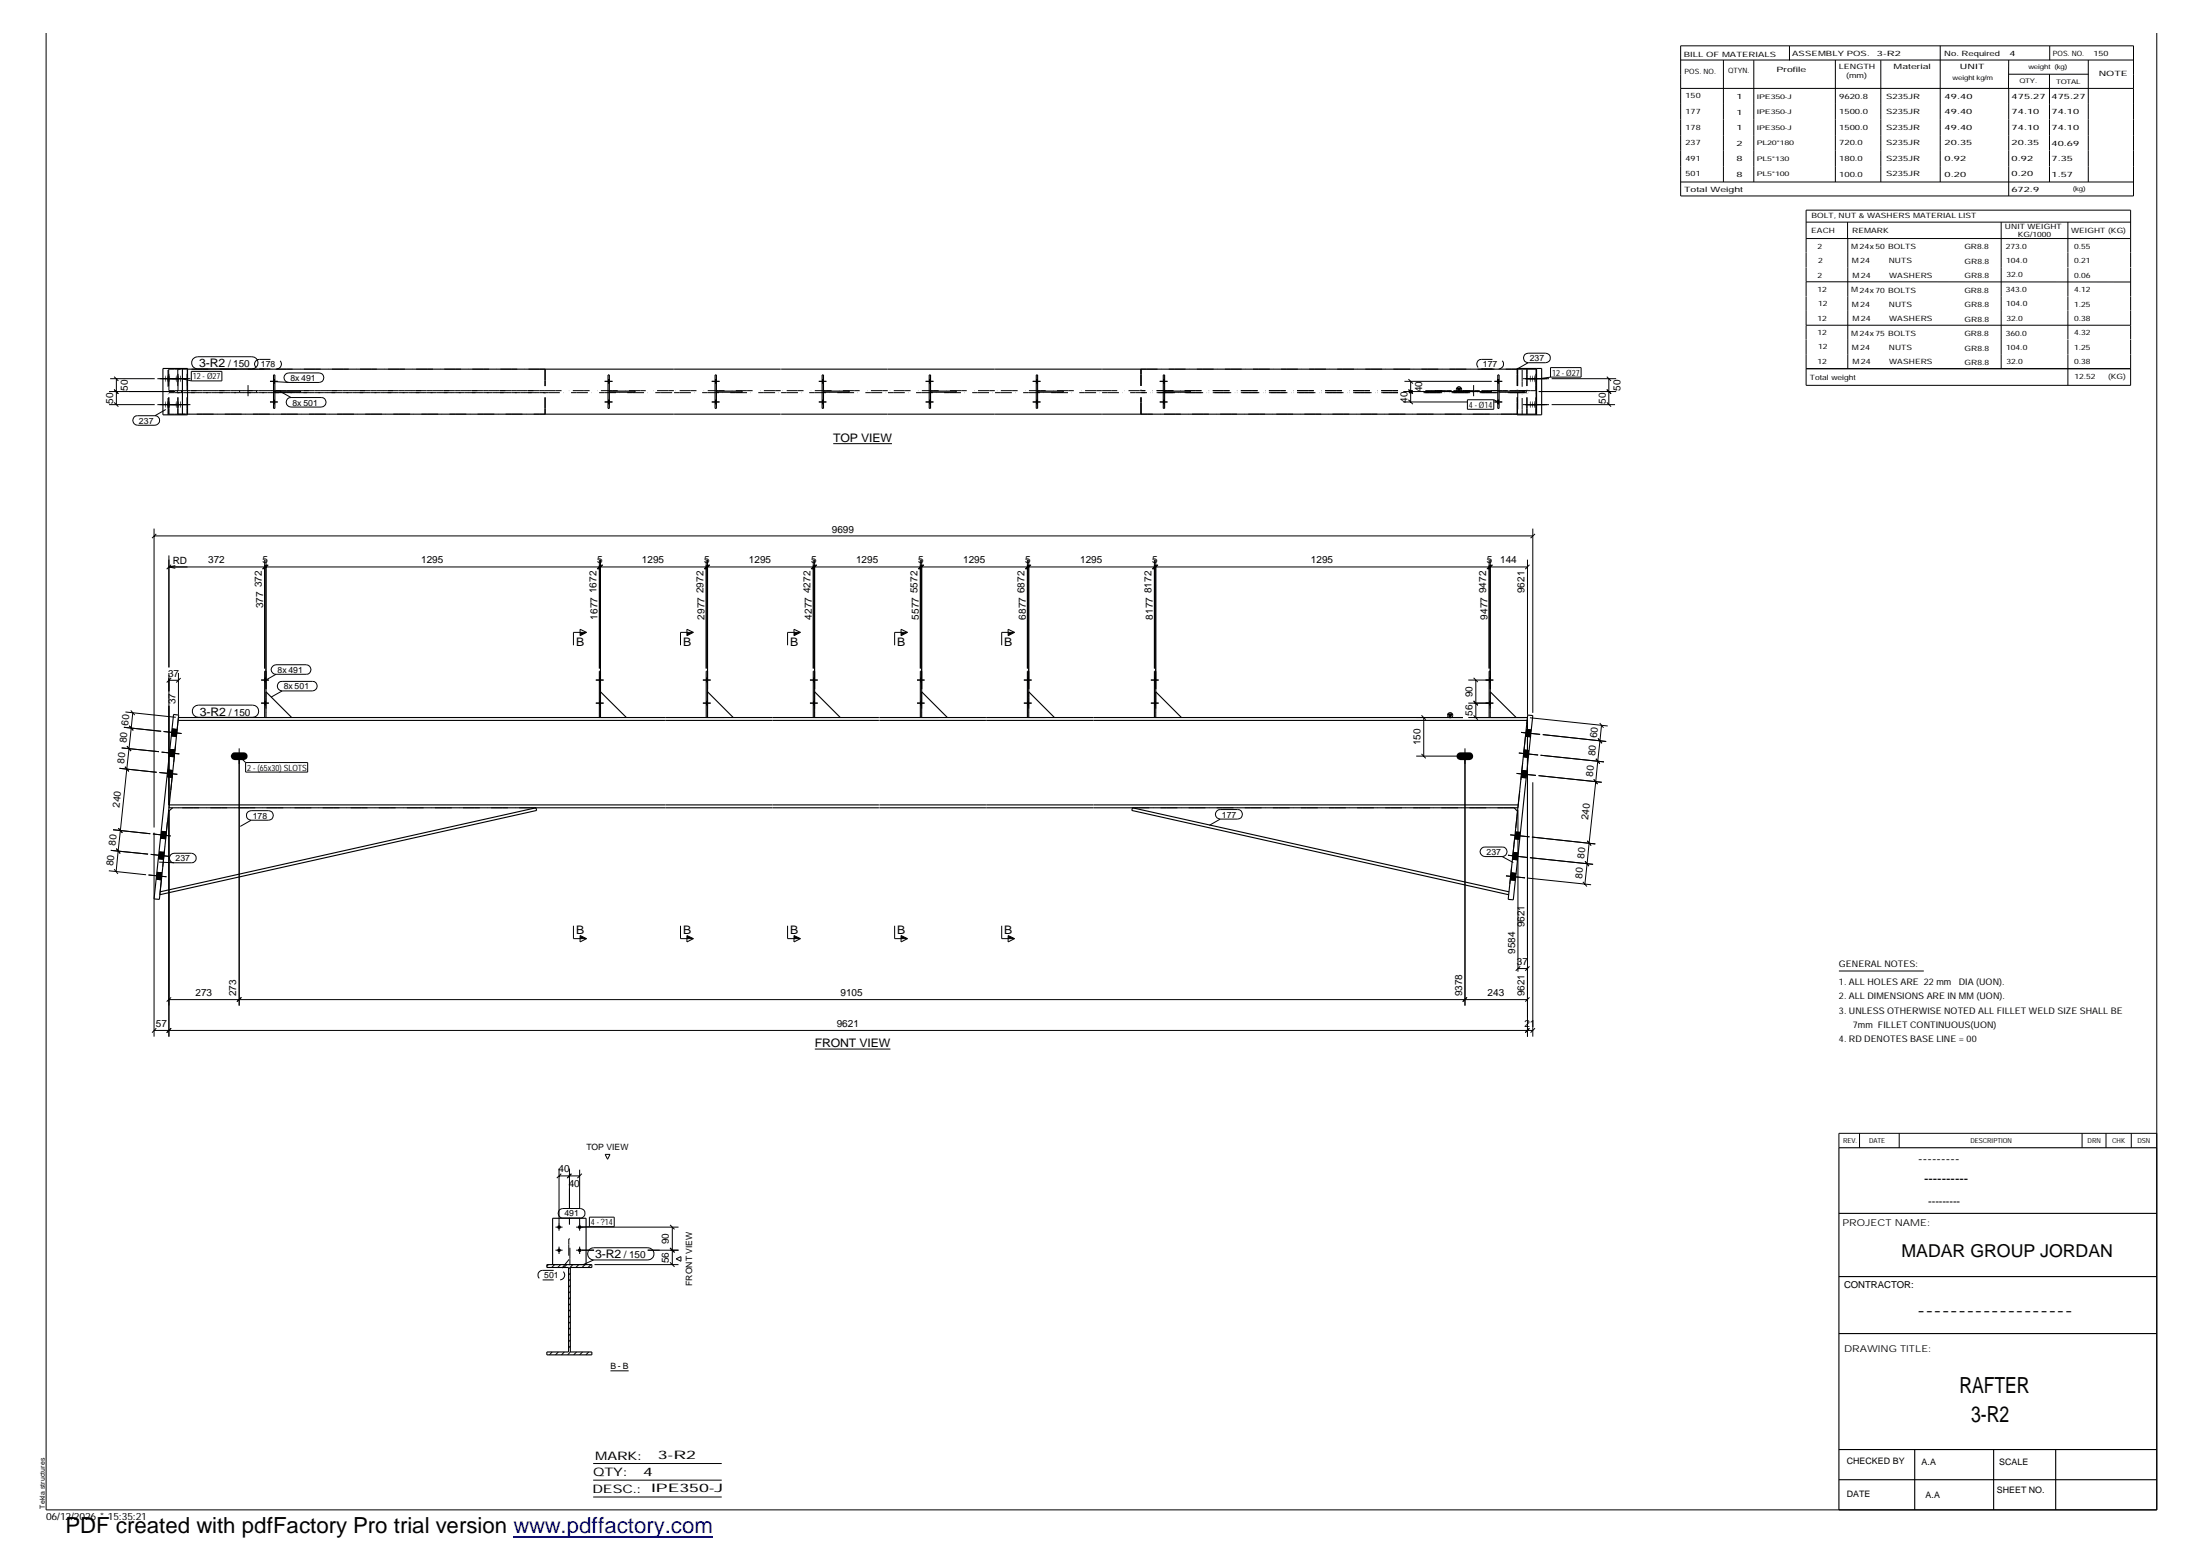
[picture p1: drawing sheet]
<svg xmlns="http://www.w3.org/2000/svg" width="420mm" height="297mm" viewBox="0 0 420 297" stroke-linecap="round" stroke-linejoin="round" font-family="sans-serif">
<g fill="none" stroke="#000" stroke-width=".19">
<path d="M321 8.7h86.5v28.7h-86.5zM321 11.5h86.5M321 16.9h86.5M329.1 11.5v23.2M334.9 11.5v23.2M341.8 8.8v2.7M350.5 11.5v23.2M359.2 11.5v23.2M370.5 8.7v26M383.6 11.5v5.4M383.6 14.2h15.3M383.6 16.9v20.5"/>
<path d="M391.4 14.2v20.5M391.5 8.8v2.7M398.8 11.5v23.2M411.9 6.3v281.9h-403.1v-281.9M321 34.7h86.5M344.9 45.5h62M344.9 42.4h62M344.9 53.8h62M352.8 42.4v3.1M352.9 45.5v24.9M382.2 42.4v28M394.9 42.4v8.6"/>
<path d="M394.9 51.1v13.7M406.9 51v-10.9h-62v33.5h62v-8.7M406.9 51.1v13.7M20.8 77.2h8.7M20.8 74.7h12.6M21 72.3h8.5M21.8 76.8l.8 .8M21.8 74.4l.8 .8M21.8 71.9l.8 .8M22.2 72.3v4.9M25.6 79.6l.6-.2h3.4a.91 .91 0 0 1 .9 .9 .91 .91 0 0 1-.9 .9h-3.4a.94 .94 0 0 1-.8-.6 .94 .94 0 0 1 .2-1zM30.1 77.2h6.3"/>
<path d="M30.1 72.3h6.3M31.7 78.2l-2.1 1.2M34.7 72.3l1.8 .4M36.5 70.9h5.9v1.8h-5.9zM36.8 68.6l.5-.4 .5-.1h10.3a1.16 1.16 0 0 1 1.2 1.2 1.16 1.16 0 0 1-1.2 1.1h-10.3a1.16 1.16 0 0 1-1-1.8zM51.6 72.8h1.4M51.6 76.7h1.4M52.2 72.5h.3M52.2 73.1h.3M52.2 76.4h.3M52.2 77.1h.3M52.3 72.8l2.9 .2"/>
<path d="M53.5 74.7l2.1 1.2M54.5 71.4l.7-.2h5.8a.91 .91 0 0 1 .8 .9 .91 .91 0 0 1-.8 .9h-5.8a.91 .91 0 0 1-.9-.6 .91 .91 0 0 1 .2-1zM54.9 76.1l.7-.2h5.7a.91 .91 0 0 1 1 .9 .91 .91 0 0 1-1 .9h-5.7a.93 .93 0 0 1-.9-.6 .93 .93 0 0 1 .2-1zM115.5 72.8h1.5M115.5 76.7h1.5M116.1 72.5h.3M116.1 73.1h.3M116.1 76.4h.3M116.1 77.1h.3M135.9 72.8h1.5M135.9 76.7h1.5M136.6 72.5h.2"/>
<path d="M136.6 73.1h.2M136.6 76.4h.2M136.6 77.1h.2M156.4 72.8h1.4M156.4 76.7h1.4M157 72.5h.3M157 73.1h.3M157 76.4h.3M157 77.1h.3M176.8 72.8h1.5M176.8 76.7h1.5M177.5 72.5h.2"/>
<path d="M177.5 73.1h.2M177.5 76.4h.2M177.5 77.1h.2M197.2 72.8h1.5M197.2 76.7h1.5M197.9 72.5h.3M197.9 73.1h.3M197.9 76.4h.3M197.9 77.1h.3M221.5 72.8h1.5M221.5 76.7h1.5M222.2 72.5h.2"/>
<path d="M222.2 73.1h.2M222.2 76.4h.2M222.2 77.1h.2M268 76.7h12.3M268 74.7h16.9M268.2 72.8h16.7M269 76.3l.8 .9M269 72.4l.8 .8M269 74.4l.8 .7M269.1 74.4l.7 .8M269.4 72.8v3.9M280.2 76.3h5.1v1.8h-5.1z"/>
<path d="M285.3 76.3l.8 .4M285.4 72.8h1.5M285.4 76.7h1.5M286 72.5h.3M286 73.1h.3M286 76.4h.3M286 77.1h.3M291.2 67.7l.6-.3h3.4a.91 .91 0 0 1 .9 .9 .91 .91 0 0 1-.9 .9h-3.4a.93 .93 0 0 1-.8-.5 .93 .93 0 0 1 .2-1zM291.3 77.2h4.5M291.3 72.3h4.5M291.8 69.2l-2 1.2M293.9 74.7h14.8"/>
<path d="M296.1 70.2h5.9v1.8h-5.9zM296.1 72l-2.1 .3M296.3 77.2h12.1M296.3 72.3h12.4M306.9 76.8l.8 .8M306.9 74.4l.8 .8M306.9 71.9l.8 .8M307.3 72.3v4.9M344.9 62.1h62M344.9 70.4h62M394.9 64.9v8.7M159.1 84.7h11.2"/>
<path d="M29.4 102.3h263.3M29.4 100.9v57.1M29.8 101.9l-.8 .8M32.3 106v21.4M32.3 108.2h259.4M32.3 108.2l1.2 .3M32.7 107.8l-.9 .9M33.5 108l-1.2 .2M50.5 106.8v20.8M50.8 106.8v24.8M51 107.8l-.9 .9M51.2 107.8l-.8 .9"/>
<path d="M114.5 106.8v20.8M114.7 106.8v24.8M114.8 107.9l-.8 .8M114.9 107.8l-.8 .8M115.1 107.8l-.8 .9 .8-.8M134.9 106.8v20.8M135.1 106.8v24.8M135.3 107.9l-.8 .8M135.3 107.8l-.8 .8M135.6 107.8l-.9 .9M155.3 106.8v20.8M155.6 106.8v24.8"/>
<path d="M155.7 107.8l-.8 .9M156 107.8l-.8 .9M175.8 106.8v20.8M176 106.8v24.8M176.2 107.8l-.9 .9M176.4 107.8l-.8 .9M196.2 106.8v20.8M196.5 106.8v24.8M196.6 107.8l-.8 .9M196.9 107.8l-.9 .9 .8-.8M220.5 106.8v20.8M220.7 106.8v24.8"/>
<path d="M220.9 107.8l-.9 .9M221.1 107.8l-.8 .9M284.4 106.8v20.8M284.6 106.8v24.8M284.8 107.8l-.8 .9M285 107.8l-.8 .9 .8-.8M291.7 106.8v29.7M292.1 107.8l-.8 .9M292.7 100.9v35.2M293.2 101.9l-.9 .8M23.7 138.8l7.1 .8M24 135.9l9.6 1"/>
<path d="M24.7 138.5l.7 .9-.7-.8M25 135.6l.7 .9M25.4 136l-3.2 30.4M31.2 139.6l3.5 .4M32.3 128.5v25.2M32.3 129.9h1.8M32.7 129.4l-.9 .9M32.9 139.1l.9 .2M34.1 128.5v8M34.5 129.4l-.8 .9M37.1 134.9l.8-.3h10.4a1.16 1.16 0 0 1 1.1 1.2 1.16 1.16 0 0 1-1.1 1.1h-10.4a1.15 1.15 0 0 1-1.1-.7 1.15 1.15 0 0 1 .3-1.3zM49.9 134.2h1.5"/>
<path d="M49.9 129.8h1.5M50.5 133.9h.3M50.5 134.6h.3M50.5 129.4h.3M50.5 130.2h.3M52.1 127.2l.6-.3h5.8a.91 .91 0 0 1 .9 .9 .91 .91 0 0 1-.9 .9h-5.8a.88 .88 0 0 1-.8-.5 .88 .88 0 0 1 .2-1zM52.7 128.7l-2.1 1.2M53.2 130.3l.7-.2h5.8a.91 .91 0 0 1 .9 .9 .91 .91 0 0 1-.9 .9h-5.8a.93 .93 0 0 1-.9-.6 .93 .93 0 0 1 .2-1zM53.9 131.9l-2.1 1.2M110.8 120.1l1.2 .6-1.2 .7zM112 120.7h-2.5v2.5M113.8 134.2h1.5"/>
<path d="M113.8 129.8h1.5M114.5 133.9h.2M114.5 134.6h.2M114.5 129.4h.2M114.5 130.2h.2M131.2 120.1l1.2 .6-1.2 .7zM132.4 120.7h-2.4v2.5M134.2 134.2h1.5M134.2 129.8h1.5M134.9 133.9h.2M134.9 134.6h.2M134.9 129.4h.2"/>
<path d="M134.9 130.2h.2M151.6 120.1l1.3 .6-1.3 .7zM152.9 120.7h-2.5v2.5M154.7 134.2h1.5M154.7 129.8h1.5M155.3 133.9h.3M155.3 134.6h.3M155.3 129.4h.3M155.3 130.2h.3M172.1 120.1l1.2 .6-1.2 .7zM173.3 120.7h-2.4v2.5M175.1 134.2h1.5"/>
<path d="M175.1 129.8h1.5M175.8 133.9h.2M175.8 134.6h.2M175.8 129.4h.2M175.8 130.2h.2M192.5 120.1l1.3 .6-1.3 .7zM193.8 120.7h-2.5v2.5M195.5 134.2h1.5M195.5 129.8h1.5M196.2 133.9h.3M196.2 134.6h.3M196.2 129.4h.3"/>
<path d="M196.2 130.2h.3M219.8 134.2h1.5M219.8 129.8h1.5M220.5 133.9h.2M220.5 134.6h.2M220.5 129.4h.2M220.5 130.2h.2M270.5 137h8.9M271.5 136.6l.8 .8M271.9 137v7.3M280.4 134.2h4.8M280.4 129.8h4.8"/>
<path d="M280.4 137h10.8M281.4 136.6l.8 .8M281.4 133.8l.8 .8M281.4 129.4l.8 .8M281.9 129.8v7.2M284.4 133.9h.2M284.4 134.6h.2M284.4 129.4h.2M284.4 130.2h.2M290.5 139.8l3.6 .4M291.5 139.3h.9M291.7 137.5v60.4"/>
<path d="M292.2 137l14.8 1.6M305.5 138l.7 .9M305.9 138.5l-3.2 30.3M21.6 158.4l7.1 .8M22.6 158.1l.8 .9M22.8 146.7l7.1 .7M23.2 142.8l7.2 .7M23.9 146.4l.7 .9M24.3 142.4l.7 1M29.2 159.2l3.4 .4M29.4 158.9v39M30.4 147.5l3.5 .3"/>
<path d="M30.8 158.7l1 .1M30.9 143.6l3.3 .3M31.9 148.3l1 .1M32 147l1 .1M32.3 154.7v43.2M32.3 144.4l1 .1M32.5 143.1l.9 .1M32.7 140.5l1 .1M44.2 144.3h3M45.7 142.9v49.1M45.7 144.3l1.2 1.3M46.9 145.6h11.9v1.8h-11.9z"/>
<path d="M47.3 155l.7-.2h3.3a.91 .91 0 0 1 .9 .9 .91 .91 0 0 1-.9 .9h-3.3a.91 .91 0 0 1-.9-.6 .91 .91 0 0 1 .2-1zM48 156.6l-2.1 1.2M232.4 154.8l.6-.3h3.3a.91 .91 0 0 1 1 1 .91 .91 0 0 1-1 .9h-3.3a.91 .91 0 0 1-.8-.6 .91 .91 0 0 1 .2-1zM233 156.4l-2 1.2M270.5 144.3h10.7M271.5 143.9l.8 .9M279.8 142.9v49.1M288.4 159.4l3.7 .4M289.4 158.8l1 .1M289.6 147.6l3.7 .4M289.9 154.7v30.8M290.1 143.7l3.7 .4"/>
<path d="M290.5 148.4l1 .1M290.6 147.1l1 .1M290.9 144.5l1 .1M291 143.2l1 .1M291.3 140.6l1 .1M292.6 159.8l12.1 1.3M292.7 149.3v48.6M293.8 148.1l12.1 1.2M294.2 144.2l12.1 1.2M294.6 140.2l12.1 1.3M304.4 148.8l.7 .9M304.8 144.9l.7 .9"/>
<path d="M305.2 141l.7 .9-.7-.9M20.8 166.2l7.1 .8M21.2 162.3l7.1 .8M21.8 165.9l.7 .9M22.2 162l.7 .9M28.4 167l3.4 .4M28.8 163.1l3.4 .4M29.8 167.8l1 .2M30 166.5l.9 .1M30.3 163.9l.9 .1M30.4 162.6l1 .1M30.4 164.6l2.8 .1"/>
<path d="M30.6 160l1 .1M32.6 163.2l.6-.3h3.4a.91 .91 0 0 1 .9 .9 .91 .91 0 0 1-.9 .9h-3.4a.91 .91 0 0 1-.8-.6 .91 .91 0 0 1 .2-.9zM109.5 176.7v2.5h2.5M110.8 178.6l1.2 .6-1.2 .6zM130 176.7v2.5h2.4M131.2 178.6l1.2 .6-1.2 .6zM150.4 176.7v2.5h2.5M151.6 178.6l1.3 .6-1.3 .6zM170.9 176.7v2.5h2.4M172.1 178.6l1.2 .6-1.2 .6zM191.3 176.7v2.5h2.5M192.5 178.6l1.3 .6-1.3 .6z"/>
<path d="M283 162l.6-.3h3.3a.91 .91 0 0 1 .9 .9 .91 .91 0 0 1-.9 .9h-3.3a.92 .92 0 0 1-.8-.6 .92 .92 0 0 1 .2-.9zM286.9 163.5l2.1 1.2M287.6 167.2l3.7 .4M288 163.3l3.7 .4M288.4 168h1M288.6 166.6l1 .1M288.8 164l1 .2M289 162.7l.9 .1M289.3 160.1l.9 .1M291.8 167.6l12.1 1.3M292.2 163.7l12 1.3M302.3 168.3l.8 .9"/>
<path d="M302.7 164.4l.7 .9M303.1 160.5l.8 .9M29.4 196.7h263.3M29.8 196.3l-.8 .8M32.3 190.8h259.4M32.7 196.3l-.9 .8M32.7 190.4l-.9 .8M46.1 190.4l-.8 .8M280.2 190.4l-.8 .8M289.9 184.9h1.8M290.3 184.5l-.8 .8M292.1 184.5l-.8 .8"/>
<path d="M292.1 196.3l-.8 .8 .8-.8M292.1 190.4l-.8 .8M293.2 196.3l-.9 .8M351.2 185.4h16.2M155.6 200.3h14.5M355.1 216.4v2.7M362.7 216.4v2.7M397.6 216.4v2.7M402.2 216.4v2.7M407 216.4v2.7M411.9 216.4h-60.7v2.7M106.1 238.7h1.3"/>
<path d="M106.1 234.3h1.3M106.8 223.1v11.8M106.8 238v1.4M106.8 224.5h3.9M106.8 231l.7-.3h3.3a.91 .91 0 0 1 .9 .9 .91 .91 0 0 1-.9 .9h-3.3a.93 .93 0 0 1-.8-.6 .93 .93 0 0 1 .1-.9zM107.2 224.1l-.9 .8M108.3 224.9h.1M108.8 223.1v7.6M108.8 232.5v1.3M109.1 224.1l-.8 .8M109.1 224.1l-.7 .7M110 238.7h3.5"/>
<path d="M110 234.3h19.6M110.7 223.3v7.4M110.7 232.5v2.4M110.7 238v1.4M111.1 224.1l-.8 .8M112.6 238.5l.8-.3h10.3a1.16 1.16 0 0 1 1.2 1.2 1.16 1.16 0 0 1-1.2 1.1h-10.3a1.16 1.16 0 0 1-1.1-.7 1.16 1.16 0 0 1 .3-1.3zM112.6 232.4h4.7v1.8h-4.7zM112.6 234.2l-1.9 .1M115.6 220.4h.9l-.5 .9zM123.7 238.7h5.9M128 238.2l.8 .9M128 233.8l.8 .9"/>
<path d="M128.4 234.3v7.1M104.7 241.4l-.3 .4M105.5 258.1l-.6 .5M105.9 241.4l-.5 .6M106.6 258.1l-.5 .5M107.1 241.4l-.6 .6M107.8 258.1l-.6 .5M108.2 241.4l-.5 .6M108.9 258.1l-.5 .5M108.9 256.9l-.3 .4M108.9 255.8l-.3 .3M108.9 254.7l-.3 .3"/>
<path d="M108.9 253.5l-.3 .3M108.9 252.3l-.3 .4M108.9 251.2l-.3 .3M108.9 250l-.3 .3M108.9 248.9l-.3 .3M108.9 247.7l-.3 .4M108.9 246.5l-.3 .4M108.9 245.4l-.3 .3M108.9 244.2l-.3 .3M108.9 243.1l-.3 .3M109.4 241.4l-.8 .9M110.1 258.1l-.5 .5"/>
<path d="M110.5 241.4l-.5 .6M111.3 258.1l-.6 .5M111.7 241.4l-.5 .6M112.4 258.1l-.5 .5M112.9 241.4l-.6 .6M113.4 240.5l-2.1 1M113.5 241.4h16.1M128 241l.8 .8M129.1 240.3l.9-.4v.9zM113.3 279.4h24.5M116.6 261.7h3.5M113.3 282.6h24.5"/>
<path d="M113.3 285.8h24.5"/>
</g>
<g fill="#000">
<path d="M278.3 74.1h.7l-.4 .6zM110.8 120.7h1.2l-1.2 .7zM131.2 120.7h1.2l-1.2 .7zM151.6 120.7h1.3l-1.3 .7zM172.1 120.7h1.2l-1.2 .7zM192.5 120.7h1.3l-1.3 .7zM276.6 136.3h.7l-.4 .7zM110.8 178.6l1.2 .6h-1.2zM131.2 178.6l1.2 .6h-1.2zM151.6 178.6l1.3 .6h-1.3zM172.1 178.6l1.2 .6h-1.2zM192.5 178.6l1.3 .6h-1.3z"/>
<path d="M31.6 71.7v1.3z" fill-rule="evenodd"/>
<path d="M31.6 76.6v1.3z" fill-rule="evenodd"/>
<path d="M32 71.7l.1 .3-.1 1z" fill-rule="evenodd"/>
<path d="M32 76.6l.1 .4-.1 .9z" fill-rule="evenodd"/>
<path d="M32.4 71.7v1.3z" fill-rule="evenodd"/>
<path d="M32.4 76.6v1.3z" fill-rule="evenodd"/>
<path d="M33.6 71.7l.1 .3v1z" fill-rule="evenodd"/>
<path d="M33.6 76.6l.1 .4v.9z" fill-rule="evenodd"/>
<path d="M34 71.7l.1 1.3z" fill-rule="evenodd"/>
<path d="M34 76.6l.1 1.3z" fill-rule="evenodd"/>
<path d="M34.5 71.7v1.3z" fill-rule="evenodd"/>
<path d="M34.5 76.6v1.3z" fill-rule="evenodd"/>
<path d="M52.2 72.5h.3v.6h-.3z" fill-rule="evenodd"/>
<path d="M52.2 72.5h.3v.6h-.3z" fill-rule="evenodd"/>
<path d="M52.2 76.4h.3v.7h-.3z" fill-rule="evenodd"/>
<path d="M52.2 76.4h.3v.7h-.3z" fill-rule="evenodd"/>
<path d="M116.1 72.5h.3v.6h-.3z" fill-rule="evenodd"/>
<path d="M116.1 72.5h.3v.6h-.3z" fill-rule="evenodd"/>
<path d="M116.1 76.4h.3v.7h-.3z" fill-rule="evenodd"/>
<path d="M116.1 76.4h.3v.7h-.3z" fill-rule="evenodd"/>
<path d="M136.6 72.5h.2v.6h-.2z" fill-rule="evenodd"/>
<path d="M136.6 72.5h.2v.6h-.2z" fill-rule="evenodd"/>
<path d="M136.6 76.4h.2v.7h-.2z" fill-rule="evenodd"/>
<path d="M136.6 76.4h.2v.7h-.2z" fill-rule="evenodd"/>
<path d="M157 72.5h.3v.6h-.3z" fill-rule="evenodd"/>
<path d="M157 72.5h.3v.6h-.3z" fill-rule="evenodd"/>
<path d="M157 76.4h.3v.7h-.3z" fill-rule="evenodd"/>
<path d="M157 76.4h.3v.7h-.3z" fill-rule="evenodd"/>
<path d="M177.5 72.5h.2v.6h-.2z" fill-rule="evenodd"/>
<path d="M177.5 72.5h.2v.6h-.2z" fill-rule="evenodd"/>
<path d="M177.5 76.4h.2v.7h-.2z" fill-rule="evenodd"/>
<path d="M177.5 76.4h.2v.7h-.2z" fill-rule="evenodd"/>
<path d="M197.9 72.5h.3v.6h-.3z" fill-rule="evenodd"/>
<path d="M197.9 72.5h.3v.6h-.3z" fill-rule="evenodd"/>
<path d="M197.9 76.4h.3v.7h-.3z" fill-rule="evenodd"/>
<path d="M197.9 76.4h.3v.7h-.3z" fill-rule="evenodd"/>
<path d="M222.2 72.5h.2v.6h-.2z" fill-rule="evenodd"/>
<path d="M222.2 72.5h.2v.6h-.2z" fill-rule="evenodd"/>
<path d="M222.2 76.4h.2v.7h-.2z" fill-rule="evenodd"/>
<path d="M222.2 76.4h.2v.7h-.2z" fill-rule="evenodd"/>
<path d="M286 72.5h.3v.6h-.3z" fill-rule="evenodd"/>
<path d="M286 72.5h.3v.6h-.3z" fill-rule="evenodd"/>
<path d="M286 76.4h.3v.7h-.3z" fill-rule="evenodd"/>
<path d="M286 76.4h.3v.7h-.3z" fill-rule="evenodd"/>
<path d="M292.2 76.6l.1 1.3z" fill-rule="evenodd"/>
<path d="M292.2 71.7l.1 1.3z" fill-rule="evenodd"/>
<path d="M292.7 76.6v1.3z" fill-rule="evenodd"/>
<path d="M292.7 71.7v1.3z" fill-rule="evenodd"/>
<path d="M293 76.6l.2 .4-.1 .9z" fill-rule="evenodd"/>
<path d="M293 71.7l.2 .3-.1 1z" fill-rule="evenodd"/>
<path d="M50.5 133.9h.3v.7h-.3z" fill-rule="evenodd"/>
<path d="M50.5 129.4h.3v.8h-.3z" fill-rule="evenodd"/>
<path d="M50.5 133.9h.3v.7h-.3z" fill-rule="evenodd"/>
<path d="M50.5 129.4h.3v.8h-.3z" fill-rule="evenodd"/>
<path d="M114.5 133.9h.2v.7h-.2z" fill-rule="evenodd"/>
<path d="M114.5 129.4h.2v.8h-.2z" fill-rule="evenodd"/>
<path d="M114.5 133.9h.2v.7h-.2z" fill-rule="evenodd"/>
<path d="M114.5 129.4h.2v.8h-.2z" fill-rule="evenodd"/>
<path d="M134.9 133.9h.2v.7h-.2z" fill-rule="evenodd"/>
<path d="M134.9 129.4h.2v.8h-.2z" fill-rule="evenodd"/>
<path d="M134.9 133.9h.2v.7h-.2z" fill-rule="evenodd"/>
<path d="M134.9 129.4h.2v.8h-.2z" fill-rule="evenodd"/>
<path d="M155.3 133.9h.3v.7h-.3z" fill-rule="evenodd"/>
<path d="M155.3 129.4h.3v.8h-.3z" fill-rule="evenodd"/>
<path d="M155.3 133.9h.3v.7h-.3z" fill-rule="evenodd"/>
<path d="M155.3 129.4h.3v.8h-.3z" fill-rule="evenodd"/>
<path d="M175.8 133.9h.2v.7h-.2z" fill-rule="evenodd"/>
<path d="M175.8 129.4h.2v.8h-.2z" fill-rule="evenodd"/>
<path d="M175.8 133.9h.2v.7h-.2z" fill-rule="evenodd"/>
<path d="M175.8 129.4h.2v.8h-.2z" fill-rule="evenodd"/>
<path d="M196.2 133.9h.3v.7h-.3z" fill-rule="evenodd"/>
<path d="M196.2 129.4h.3v.8h-.3z" fill-rule="evenodd"/>
<path d="M196.2 133.9h.3v.7h-.3z" fill-rule="evenodd"/>
<path d="M196.2 129.4h.3v.8h-.3z" fill-rule="evenodd"/>
<path d="M220.5 133.9h.2v.7h-.2z" fill-rule="evenodd"/>
<path d="M220.5 129.4h.2v.8h-.2z" fill-rule="evenodd"/>
<path d="M220.5 133.9h.2v.7h-.2z" fill-rule="evenodd"/>
<path d="M220.5 129.4h.2v.8h-.2z" fill-rule="evenodd"/>
<path d="M284.4 133.9h.2v.7h-.2z" fill-rule="evenodd"/>
<path d="M284.4 129.4h.2v.8h-.2z" fill-rule="evenodd"/>
<path d="M284.4 133.9h.2v.7h-.2z" fill-rule="evenodd"/>
<path d="M284.4 129.4h.2v.8h-.2z" fill-rule="evenodd"/>
<path d="M32 147l1 .1-.1 1.3-1-.1z" fill-rule="evenodd"/>
<path d="M32 147l1 .1-.1 1.3-1-.1z" fill-rule="evenodd"/>
<path d="M32.5 143.1l.9 .1-.1 1.3-1-.1z" fill-rule="evenodd"/>
<path d="M32.5 143.1l.9 .1-.1 1.3-1-.1z" fill-rule="evenodd"/>
<path d="M32.9 139.1l.9 .2-.1 1.3-1-.1z" fill-rule="evenodd"/>
<path d="M32.9 139.1l.9 .2-.1 1.3-1-.1z" fill-rule="evenodd"/>
<path d="M44.3 143.8l.5-.2h1.8a.74 .74 0 0 1 .7 .8 .74 .74 0 0 1-.7 .7h-1.8a.74 .74 0 0 1-.6-.5 .74 .74 0 0 1 .1-.8z" fill-rule="evenodd"/>
<path d="M278.4 143.8l.5-.2h1.7a.74 .74 0 0 1 .7 .8 .74 .74 0 0 1-.7 .7h-1.7a.74 .74 0 0 1-.7-.5 .74 .74 0 0 1 .2-.8z" fill-rule="evenodd"/>
<path d="M290.6 147.1l1 .1-.1 1.3-1-.1z" fill-rule="evenodd"/>
<path d="M290.6 147.1l1 .1-.1 1.3-1-.1z" fill-rule="evenodd"/>
<path d="M291 143.2l1 .1-.1 1.3-1-.1z" fill-rule="evenodd"/>
<path d="M291 143.2l1 .1-.1 1.3-1-.1z" fill-rule="evenodd"/>
<path d="M291.5 139.3h.9l-.1 1.4-1-.1z" fill-rule="evenodd"/>
<path d="M291.5 139.3h.9l-.1 1.4-1-.1z" fill-rule="evenodd"/>
<path d="M30 166.5l.9 .1-.1 1.4-1-.2z" fill-rule="evenodd"/>
<path d="M30 166.5l.9 .1-.1 1.4-1-.2z" fill-rule="evenodd"/>
<path d="M30.4 162.6l1 .1-.2 1.3-.9-.1z" fill-rule="evenodd"/>
<path d="M30.4 162.6l1 .1-.2 1.3-.9-.1z" fill-rule="evenodd"/>
<path d="M30.8 158.7l1 .1-.2 1.3-1-.1z" fill-rule="evenodd"/>
<path d="M30.8 158.7l1 .1-.2 1.3-1-.1z" fill-rule="evenodd"/>
<path d="M288.6 166.6l1 .1-.2 1.3h-1z" fill-rule="evenodd"/>
<path d="M288.6 166.6l1 .1-.2 1.3h-1z" fill-rule="evenodd"/>
<path d="M289 162.7l.9 .1-.1 1.4-1-.2z" fill-rule="evenodd"/>
<path d="M289 162.7l.9 .1-.1 1.4-1-.2z" fill-rule="evenodd"/>
<path d="M289.4 158.8l1 .1-.2 1.3-.9-.1z" fill-rule="evenodd"/>
<path d="M289.4 158.8l1 .1-.2 1.3-.9-.1z" fill-rule="evenodd"/>
<circle cx="106.8" cy="234.3" r=".36"/>
<circle cx="106.8" cy="238.7" r=".34"/>
<circle cx="110.7" cy="234.3" r=".36"/>
<circle cx="110.7" cy="238.7" r=".34"/>
</g>
<g fill="none" stroke="#000" stroke-width=".21">
<path d="M31.1 70.3h4.7v8.9h-4.7zM34.8 70.3v8.9M35.8 79.1h113.3M35.8 70.5h113.3M52.2 71.6h.3v6.4h-.3zM52.5 74.7h4.9v.2h-4.9M116.1 71.6h.3v6.4h-.3zM116.4 74.7h4.9v.2h-4.9M136.6 71.6h.2v6.4h-.2zM136.8 74.7h4.9v.2h-4.9M149.2 70.5h144.2v8.6h-144.2M157 71.6h.3v6.4h-.3z"/>
<path d="M157.3 74.7h4.9v.2h-4.9M177.5 71.6h.2v6.4h-.2zM177.7 74.7h4.9v.2h-4.9M197.9 71.6h.3v6.4h-.3zM198.2 74.7h4.9v.2h-4.9M222.2 71.6h.2v6.4h-.2zM222.4 74.7h4.9v.2h-4.9M278.3 74.1h.7l-.4 .6zM286 71.6h.3v6.4h-.3zM286.3 74.7h4.9v.2h-4.9M289.7 70.5v-.2h4.7v8.9h-4.7v-.1M293.5 70.3v8.9"/>
<path d="M33.1 136.4l1 .1-3.7 35.2-1-.1zM34 137.5h133.9M34.1 137h133.8M50.5 137v-8.9h.3v8.9M50.8 132.1l4.9 4.9M114.5 137v-8.9h.2v8.9M114.7 132.1l4.9 4.9M134.9 137v-8.9h.2v8.9M135.1 132.1l4.9 4.9M155.3 137v-8.9h.3v8.9M155.6 132.1l4.9 4.9M167.9 137h111.5"/>
<path d="M167.9 137.5h123.7M175.8 137v-8.9h.2v8.9M176 132.1l4.9 4.9M196.2 137v-8.9h.3v8.9M196.5 132.1l4.9 4.9M220.5 137v-8.9h.2v8.9M220.7 132.1l4.9 4.9M276.6 136.3h.7l-.4 .7zM281.5 137h10.2M284.4 137v-8.9h.2v8.9M284.6 132.1l5 4.9M291.8 136.5l.9 .1-3.7 35.2-1-.1z"/>
<path d="M32.3 154.2h135.6M32.3 153.7h135.6M33 154.2l-.8 .7M167.9 154.2h122M167.9 153.7h122M289.2 154.2l.6 .7M30.6 170.3l71.8-16.1 .1 .5-72 16.1M288.2 170.3l-71.9-16.1-.1 .5 71.9 16.1M351.2 219.1h60.7v69.1h-60.7zM351.2 231.6h60.7M104.4 241.4h8.6v.6h-4.1v16.1h4.1v.5h-8.6v-.5h4.2v-16.1h-4.2zM105.5 241.4v-8.8h6.4v8.8"/>
<path d="M351.2 254.6h60.7M351.2 243.7h60.7M351.2 276.7h60.7M365.7 276.7v11.5M380.7 276.7v11.5M392.6 276.7v11.5M351.2 282.5h60.7"/>
<circle cx="278.6" cy="74.3" r=".49"/>
<circle cx="277" cy="136.5" r=".48"/>
</g>
<g fill="none" stroke="#000" stroke-width=".19" stroke-dasharray="1.1 0 2.1 .7 0 1.4" stroke-linecap="butt">
<path d="M32.1 79.2v-8.9M32.2 79.1h71.9M32.2 79.1v-8.6M32.3 74.6v-4.1M32.3 79.1v-4.1M33.9 74.6v.4M34 79.1v-8.6M34 79.1v-4.1M34 75h94.7M34 74.6v-4.1M34.7 75v-.4M35.7 79.1v-4.1"/>
<path d="M35.7 74.6v-4.1M35.8 79.1v-8.6M35.8 79.1h-1.8M35.8 70.5h-1.8M52.5 74.9v-.2M104.1 79.1v-8.6M104.1 74.6h-71.8M104.1 75h-71.8M104.1 70.5h-71.9M116.4 74.9v-.2M128.7 74.6h-94.7M128.7 75h20.4"/>
<path d="M136.8 74.9v-.2M149.1 74.6h-20.4M149.2 75h20.3M157.3 74.9v-.2M169.5 74.6h-20.3M169.6 75h20.4M177.7 74.9v-.2M190 74.6h-20.4M190 75h20.4M198.2 74.9v-.2M210.4 74.6h-20.4M210.5 75h56.5"/>
<path d="M217.8 70.5h72.1M217.8 70.5v8.6M218 70.5v8.6M222.4 74.9v-.2M267 74.6h-56.5M267 74.6h-49M267 75h-49M269.1 75h.7M269.8 74.6h-.7M269.8 75h-.7M271.9 75h21.4M286.3 74.9v-.2"/>
<path d="M289.7 70.5v8.6M289.8 79.1v-8.6M289.9 75v4.1M289.9 79.1h-72.1M289.9 70.5v4.1M290.7 79.2v-8.9M290.9 74.6v.4M291.5 74.6h-19.6M291.5 75h-19.6M291.5 75v-.4M291.6 79.1v-8.6M291.6 79.1v-4.1"/>
<path d="M291.6 70.5v4.1M293.3 74.6h-21.4M293.3 79.1v-4.1M293.3 74.6v-4.1M34.1 137l-1.8 17.2M50.8 137h4.9M50.8 132.1v4.9M50.8 137h-.3M114.7 137h4.9M114.7 132.1v4.9M114.7 137h-.2M135.1 137h4.9"/>
<path d="M135.1 132.1v4.9M135.1 137h-.2M155.6 137h4.9M155.6 132.1v4.9M155.6 137h-.3M176 137h4.9M176 132.1v4.9M176 137h-.2M196.5 137h4.9M196.5 132.1v4.9M196.5 137h-.3M220.7 137h4.9"/>
<path d="M220.7 132.1v4.9M220.7 137h-.2M284.4 137h.2M284.6 137h5M284.6 132.1v4.9M102.4 154.2h-69.4M216.3 154.2h72.9M289.8 154.9l-1.7 15.9M289.9 154.2l1.8-17.2M30.5 170.8l1.7-15.9M108.6 236.5v4.9M108.8 236.5h-.2"/>
<path d="M108.6 241.4h.2M108.8 241.4v-4.9M111.9 241.4h-6.4"/>
</g>
<g fill="none" stroke="#000" stroke-width=".19" stroke-dasharray="2.1 2.1" stroke-linecap="butt">
<path d="M45.8 74.6v.4M47.4 73.5v2.5M49 74.6v.4M49.5 70.4h3.3M49.5 68.6h3.3M49.5 68.6a.91 .91 0 0 0-.9 .9 .91 .91 0 0 0 .9 .9M52.8 70.4a.91 .91 0 0 0 1-.9 .91 .91 0 0 0-1-.9M279.9 74.6v.4M281.4 73.5v2.5M282.9 70.4h3.4M282.9 68.6h3.4M282.9 68.6a.91 .91 0 0 0-.9 .9 .91 .91 0 0 0 .9 .9"/>
<path d="M283 74.6v.4M286.3 70.4a.91 .91 0 0 0 .8-.9 .91 .91 0 0 0-.8-.9M292.9 77.2h-3.6M292.9 72.3h-3.6M293.4 77.2h-3.7M293.4 72.3h-3.7M293.8 77.2h-3.7M293.8 72.3h-3.7M103.6 244.3h3.4M103.6 242.5h3.4M103.6 242.5a.91 .91 0 0 0-.9 .9 .91 .91 0 0 0 .9 .9M107 244.3a.91 .91 0 0 0 .9-.9 .91 .91 0 0 0-.9-.9"/>
<path d="M108.7 240.4l-1.7 2.1"/>
</g>
<path d="M98 293.3h38.2" fill="none" stroke="#00f" stroke-width=".3"/>
<g font-size="4.2">
<text x="374.2" y="265.9">RAFTER</text>
<text x="376.5" y="271.4">3-R2</text>
<text x="12.5" y="292.7">PDF created with pdfFactory Pro trial version www.pdffactory.com</text>
</g>
<text font-size="3.4" x="363.1" y="239.9">MADAR GROUP JORDAN</text>
<g font-size="2.5">
<text x="366.3" y="222.1">---------</text>
<text x="367.5" y="225.9">----------</text>
<text x="366.1" y="250.9">-------------------</text>
</g>
<g font-size="2.2">
<text x="38.1" y="70.1">3-R2</text>
<text x="159.1" y="84.3">TOP VIEW</text>
<text x="110" y="123.3">B</text>
<text x="130.5" y="123.3">B</text>
<text x="150.9" y="123.3">B</text>
<text x="171.4" y="123.3">B</text>
<text x="191.8" y="123.3">B</text>
<text x="38.2" y="136.6">3-R2</text>
<text x="110" y="178.3">B</text>
<text x="130.5" y="178.3">B</text>
<text x="150.9" y="178.3">B</text>
<text x="171.4" y="178.3">B</text>
<text x="191.8" y="178.3">B</text>
<text x="155.6" y="199.9">FRONT VIEW</text>
<text x="113.7" y="240.2">3-R2</text>
<text x="113.3" y="281.8">QTY:</text>
<text x="113.7" y="278.6">MARK:</text>
<text x="122.9" y="281.8">4</text>
<text x="125.6" y="278.6">3-R2</text>
<text x="113.2" y="285">DESC.:</text>
<text x="124.3" y="284.9">IPE350-J</text>
</g>
<text font-size="2.1" x="368.3" y="230.1">---------</text>
<g font-size="1.9">
<text x="43.6" y="70.1">/ 150</text>
<text x="21.6" y="77.1" transform="rotate(-90 21.6 77.1)">50</text>
<text x="24.4" y="74.6" transform="rotate(-90 24.4 74.6)">50</text>
<text x="268.8" y="76.9" transform="rotate(-90 268.8 76.9)">40</text>
<text x="271.6" y="74.9" transform="rotate(-90 271.6 74.9)">40</text>
<text x="306.7" y="77.1" transform="rotate(-90 306.7 77.1)">50</text>
<text x="309.5" y="74.6" transform="rotate(-90 309.5 74.6)">50</text>
<text x="158.9" y="101.7">9699</text>
<text x="33" y="107.6">RD</text>
<text x="39.8" y="107.6">372</text>
<text x="50.1" y="107.6">5</text>
<text x="80.4" y="107.6">1295</text>
<text x="114" y="107.6">5</text>
<text x="122.6" y="107.6">1295</text>
<text x="134.5" y="107.6">5</text>
<text x="143" y="107.6">1295</text>
<text x="154.9" y="107.6">5</text>
<text x="163.5" y="107.6">1295</text>
<text x="175.3" y="107.6">5</text>
<text x="183.9" y="107.6">1295</text>
<text x="195.8" y="107.6">5</text>
<text x="206.3" y="107.6">1295</text>
<text x="220" y="107.6">5</text>
<text x="250.4" y="107.6">1295</text>
<text x="284" y="107.6">5</text>
<text x="286.5" y="107.6">144</text>
<text x="50" y="112.1" transform="rotate(-90 50 112.1)">372</text>
<text x="113.9" y="113.2" transform="rotate(-90 113.9 113.2)">1672</text>
<text x="134.3" y="113.2" transform="rotate(-90 134.3 113.2)">2972</text>
<text x="154.8" y="113.2" transform="rotate(-90 154.8 113.2)">4272</text>
<text x="175.2" y="113.2" transform="rotate(-90 175.2 113.2)">5572</text>
<text x="195.7" y="113.2" transform="rotate(-90 195.7 113.2)">6872</text>
<text x="219.9" y="113.2" transform="rotate(-90 219.9 113.2)">8172</text>
<text x="283.8" y="113.2" transform="rotate(-90 283.8 113.2)">9472</text>
<text x="291.2" y="113.2" transform="rotate(-90 291.2 113.2)">9621</text>
<text x="50.2" y="116.1" transform="rotate(-90 50.2 116.1)">377</text>
<text x="114.1" y="118.3" transform="rotate(-90 114.1 118.3)">1677</text>
<text x="134.6" y="118.3" transform="rotate(-90 134.6 118.3)">2977</text>
<text x="155" y="118.3" transform="rotate(-90 155 118.3)">4277</text>
<text x="175.5" y="118.3" transform="rotate(-90 175.5 118.3)">5577</text>
<text x="195.9" y="118.3" transform="rotate(-90 195.9 118.3)">6877</text>
<text x="220.2" y="118.3" transform="rotate(-90 220.2 118.3)">8177</text>
<text x="284.1" y="118.3" transform="rotate(-90 284.1 118.3)">9477</text>
<text x="32.1" y="129.2">37</text>
<text x="33.5" y="134.4" transform="rotate(-90 33.5 134.4)">37</text>
<text x="43.7" y="136.6">/ 150</text>
<text x="281.2" y="136.7" transform="rotate(-90 281.2 136.7)">56</text>
<text x="281.2" y="133.1" transform="rotate(-90 281.2 133.1)">90</text>
<text x="24.1" y="141.9" transform="rotate(-84 24.1 141.9)">80</text>
<text x="24.5" y="138.5" transform="rotate(-84 24.5 138.5)">60</text>
<text x="271.3" y="142.3" transform="rotate(-90 271.3 142.3)">150</text>
<text x="305" y="140.9" transform="rotate(-84 305 140.9)">60</text>
<text x="23.7" y="145.8" transform="rotate(-84 23.7 145.8)">80</text>
<text x="304.2" y="148.2" transform="rotate(-84 304.2 148.2)">80</text>
<text x="304.6" y="144.3" transform="rotate(-84 304.6 144.3)">80</text>
<text x="22.8" y="154.2" transform="rotate(-84 22.8 154.2)">240</text>
<text x="22.1" y="161.5" transform="rotate(-84 22.1 161.5)">80</text>
<text x="303.3" y="156.6" transform="rotate(-84 303.3 156.6)">240</text>
<text x="21.6" y="165.4" transform="rotate(-84 21.6 165.4)">80</text>
<text x="302.1" y="167.8" transform="rotate(-84 302.1 167.8)">80</text>
<text x="302.6" y="163.9" transform="rotate(-84 302.6 163.9)">80</text>
<text x="291.2" y="177" transform="rotate(-90 291.2 177)">9621</text>
<text x="289.3" y="182.1" transform="rotate(-90 289.3 182.1)">9584</text>
<text x="289.7" y="184.3">37</text>
<text x="37.3" y="190.1">273</text>
<text x="45.1" y="190.2" transform="rotate(-90 45.1 190.2)">273</text>
<text x="160.5" y="190.1">9105</text>
<text x="279.2" y="190.2" transform="rotate(-90 279.2 190.2)">9378</text>
<text x="284.1" y="190.1">243</text>
<text x="291.2" y="190.2" transform="rotate(-90 291.2 190.2)">9621</text>
<text x="29.8" y="196">57</text>
<text x="159.8" y="196">9621</text>
<text x="291.1" y="196">21</text>
<text x="106.7" y="223.8">40</text>
<text x="108.6" y="226.6">40</text>
<text x="127.8" y="237.6" transform="rotate(-90 127.8 237.6)">90</text>
<text x="119.2" y="240.2">/ 150</text>
<text x="127.8" y="241.2" transform="rotate(-90 127.8 241.2)">56</text>
<text x="8.8" y="290.2">06/12/2026 * 15:35:21</text>
</g>
<g font-size="1.8">
<text x="351.9" y="234.1">PROJECT NAME:</text>
<text x="352.2" y="245.8">CONTRACTOR:</text>
<text x="352.2" y="258.1">DRAWING TITLE:</text>
</g>
<g font-size="1.7">
<text x="49.8" y="70.1">178</text>
<text x="283.2" y="70.1">177</text>
<text x="292.1" y="68.9">237</text>
<text x="296.4" y="71.7">12 - Ø27</text>
<text x="36.8" y="72.4">12 - Ø27</text>
<text x="55.5" y="72.7">8x 491</text>
<text x="55.8" y="77.4">8x 501</text>
<text x="280.5" y="77.8">4 - Ø14</text>
<text x="26.5" y="80.9">237</text>
<text x="53" y="128.4">8x 491</text>
<text x="54.2" y="131.6">8x 501</text>
<text x="47.2" y="147.1">2 - (65x30) SLOTS</text>
<text x="48.3" y="156.3">178</text>
<text x="233.3" y="156.1">177</text>
<text x="33.5" y="164.4">237</text>
<text x="283.9" y="163.2">237</text>
<text x="351.2" y="184.6">GENERAL NOTES:</text>
<text x="351.2" y="190.8">2. ALL DIMENSIONS ARE IN MM (UON).</text>
<text x="351.2" y="188.1">1. ALL HOLES ARE 22 mm</text>
<text x="374.1" y="188.1">DIA (UON).</text>
<text x="351.2" y="193.5">3. UNLESS OTHERWISE NOTED ALL FILLET WELD SIZE SHALL BE</text>
<text x="353.9" y="196.2">7mm FILLET CONTINUOUS(UON)</text>
<text x="351.2" y="198.9">4. RD DENOTES BASE LINE = 00</text>
<text x="112" y="219.4">TOP VIEW</text>
<text x="107.8" y="232.2">491</text>
<text x="112.9" y="233.9">4 - ?14</text>
<text x="103.9" y="244">501</text>
<text x="132.2" y="245.5" transform="rotate(-90 132.2 245.5)">FRONT VIEW</text>
<text x="116.6" y="261.4">B - B</text>
<text x="352.7" y="279.5">CHECKED BY</text>
<text x="367" y="279.6">A.A</text>
<text x="381.8" y="279.7">SCALE</text>
<text x="352.7" y="285.7">DATE</text>
<text x="367.7" y="285.9">A.A</text>
<text x="381.3" y="285.1">SHEET NO.</text>
</g>
<g font-size="1.4">
<text x="321.6" y="10.9">BILL OF MATERIALS</text>
<text x="342.3" y="10.7">ASSEMBLY POS.</text>
<text x="358.4" y="10.7">3-R2</text>
<text x="371.3" y="10.6">No. Required</text>
<text x="383.8" y="10.6">4</text>
<text x="392" y="10.6">POS. NO.</text>
<text x="399.8" y="10.7">150</text>
<text x="321.7" y="14">POS. NO.</text>
<text x="330" y="14">QTYN.</text>
<text x="339.3" y="13.8">Profile</text>
<text x="351.2" y="13.2">LENGTH</text>
<text x="352.6" y="15">(mm)</text>
<text x="361.7" y="13.2">Material</text>
<text x="374.3" y="13.2">UNIT</text>
<text x="400.8" y="14.4">NOTE</text>
<text x="321.9" y="18.8">150</text>
<text x="321.9" y="21.7">177</text>
<text x="331.6" y="18.9">1</text>
<text x="331.6" y="21.9">1</text>
<text x="351.2" y="18.8">9620.8</text>
<text x="351.2" y="21.8">1500.0</text>
<text x="360.2" y="18.8">S235JR</text>
<text x="360.2" y="21.8">S235JR</text>
<text x="371.4" y="18.9">49.40</text>
<text x="371.4" y="21.8">49.40</text>
<text x="384.2" y="18.8">475.27</text>
<text x="384.2" y="21.8">74.10</text>
<text x="391.8" y="18.9">475.27</text>
<text x="391.8" y="21.8">74.10</text>
<text x="321.9" y="24.8">178</text>
<text x="321.9" y="27.7">237</text>
<text x="331.6" y="24.8">1</text>
<text x="331.6" y="27.8">2</text>
<text x="351.2" y="24.8">1500.0</text>
<text x="351.2" y="27.8">720.0</text>
<text x="360.2" y="24.8">S235JR</text>
<text x="360.2" y="27.8">S235JR</text>
<text x="371.4" y="24.8">49.40</text>
<text x="371.4" y="27.8">20.35</text>
<text x="384.2" y="24.8">74.10</text>
<text x="384.2" y="27.7">20.35</text>
<text x="391.8" y="24.8">74.10</text>
<text x="391.8" y="27.8">40.69</text>
<text x="321.9" y="30.7">491</text>
<text x="321.9" y="33.6">501</text>
<text x="331.6" y="30.8">8</text>
<text x="331.6" y="33.8">8</text>
<text x="351.2" y="30.7">180.0</text>
<text x="351.2" y="33.7">100.0</text>
<text x="360.2" y="30.7">S235JR</text>
<text x="360.2" y="33.7">S235JR</text>
<text x="371.4" y="30.8">0.92</text>
<text x="371.4" y="33.7">0.20</text>
<text x="384.2" y="30.7">0.92</text>
<text x="384.2" y="33.7">0.20</text>
<text x="391.8" y="30.8">7.35</text>
<text x="391.8" y="33.7">1.57</text>
<text x="321.6" y="36.7">Total Weight</text>
<text x="345.9" y="41.7">BOLT, NUT &amp; WASHERS MATERIAL LIST</text>
<text x="384.1" y="36.6">672.9</text>
<text x="345.9" y="44.6">EACH</text>
<text x="347.1" y="47.4">2</text>
<text x="353.5" y="47.6">M 24x 50 BOLTS</text>
<text x="353.7" y="44.5">REMARK</text>
<text x="375.2" y="47.6">GR8.8</text>
<text x="382.9" y="43.7">UNIT WEIGHT</text>
<text x="383.1" y="47.5">273.0</text>
<text x="385.4" y="45.2">KG/1000</text>
<text x="395.6" y="44.5">WEIGHT (KG)</text>
<text x="396.1" y="47.5">0.55</text>
<text x="347.1" y="53">2</text>
<text x="347.2" y="50.2">2</text>
<text x="353.7" y="50.2">M 24</text>
<text x="353.8" y="53">M 24</text>
<text x="360.7" y="50.2">NUTS</text>
<text x="360.8" y="53">WASHERS</text>
<text x="375.2" y="50.4">GR8.8</text>
<text x="375.2" y="53.2">GR8.8</text>
<text x="383.2" y="50.2">104.0</text>
<text x="383.2" y="52.9">32.0</text>
<text x="396.1" y="50.2">0.21</text>
<text x="396.1" y="53">0.06</text>
<text x="347.1" y="55.7">12</text>
<text x="347.2" y="58.4">12</text>
<text x="353.5" y="55.8">M 24x 70 BOLTS</text>
<text x="353.7" y="58.5">M 24</text>
<text x="360.7" y="58.5">NUTS</text>
<text x="375.2" y="55.9">GR8.8</text>
<text x="375.2" y="58.7">GR8.8</text>
<text x="383.1" y="55.8">343.0</text>
<text x="383.2" y="58.4">104.0</text>
<text x="396.1" y="55.8">4.12</text>
<text x="396.1" y="58.5">1.25</text>
<text x="347.1" y="61.3">12</text>
<text x="347.1" y="64">12</text>
<text x="353.5" y="64.1">M 24x 75 BOLTS</text>
<text x="353.8" y="61.3">M 24</text>
<text x="360.8" y="61.3">WASHERS</text>
<text x="375.2" y="64.2">GR8.8</text>
<text x="375.2" y="61.5">GR8.8</text>
<text x="383.1" y="64.1">360.0</text>
<text x="383.2" y="61.2">32.0</text>
<text x="396.1" y="61.3">0.38</text>
<text x="396.1" y="64">4.32</text>
<text x="347.1" y="69.6">12</text>
<text x="347.2" y="66.7">12</text>
<text x="353.7" y="66.8">M 24</text>
<text x="353.8" y="69.6">M 24</text>
<text x="360.7" y="66.8">NUTS</text>
<text x="360.8" y="69.6">WASHERS</text>
<text x="375.2" y="67">GR8.8</text>
<text x="375.2" y="69.7">GR8.8</text>
<text x="383.2" y="66.7">104.0</text>
<text x="383.2" y="69.5">32.0</text>
<text x="396.1" y="66.8">1.25</text>
<text x="396.1" y="69.6">0.38</text>
<text x="345.7" y="72.5">Total weight</text>
<text x="396.2" y="72.4">12.52</text>
<text x="402.6" y="72.4">(KG)</text>
</g>
<g font-size="1.3">
<text x="352" y="218.3">REV.</text>
<text x="357" y="218.2">DATE</text>
<text x="376.3" y="218.2">DESCRIPTION</text>
<text x="398.7" y="218.2">DRN</text>
<text x="403.4" y="218.2">CHK</text>
<text x="408.2" y="218.3">DSN</text>
<text x="8.6" y="288" transform="rotate(-90 8.6 288)">Tekla structures</text>
</g>
<g font-size="1.2">
<text x="372.9" y="15.2">weight kg/m</text>
<text x="385.7" y="15.9">QTY.</text>
<text x="387.4" y="13.2">weight (kg)</text>
<text x="392.7" y="15.9">TOTAL</text>
<text x="335.5" y="18.8">IPE350-J</text>
<text x="335.5" y="21.8">IPE350-J</text>
<text x="335.5" y="24.8">IPE350-J</text>
<text x="335.5" y="27.8">PL20*180</text>
<text x="335.5" y="30.7">PL5*130</text>
<text x="335.5" y="33.7">PL5*100</text>
<text x="395.9" y="36.4">(kg)</text>
</g>
</svg>
